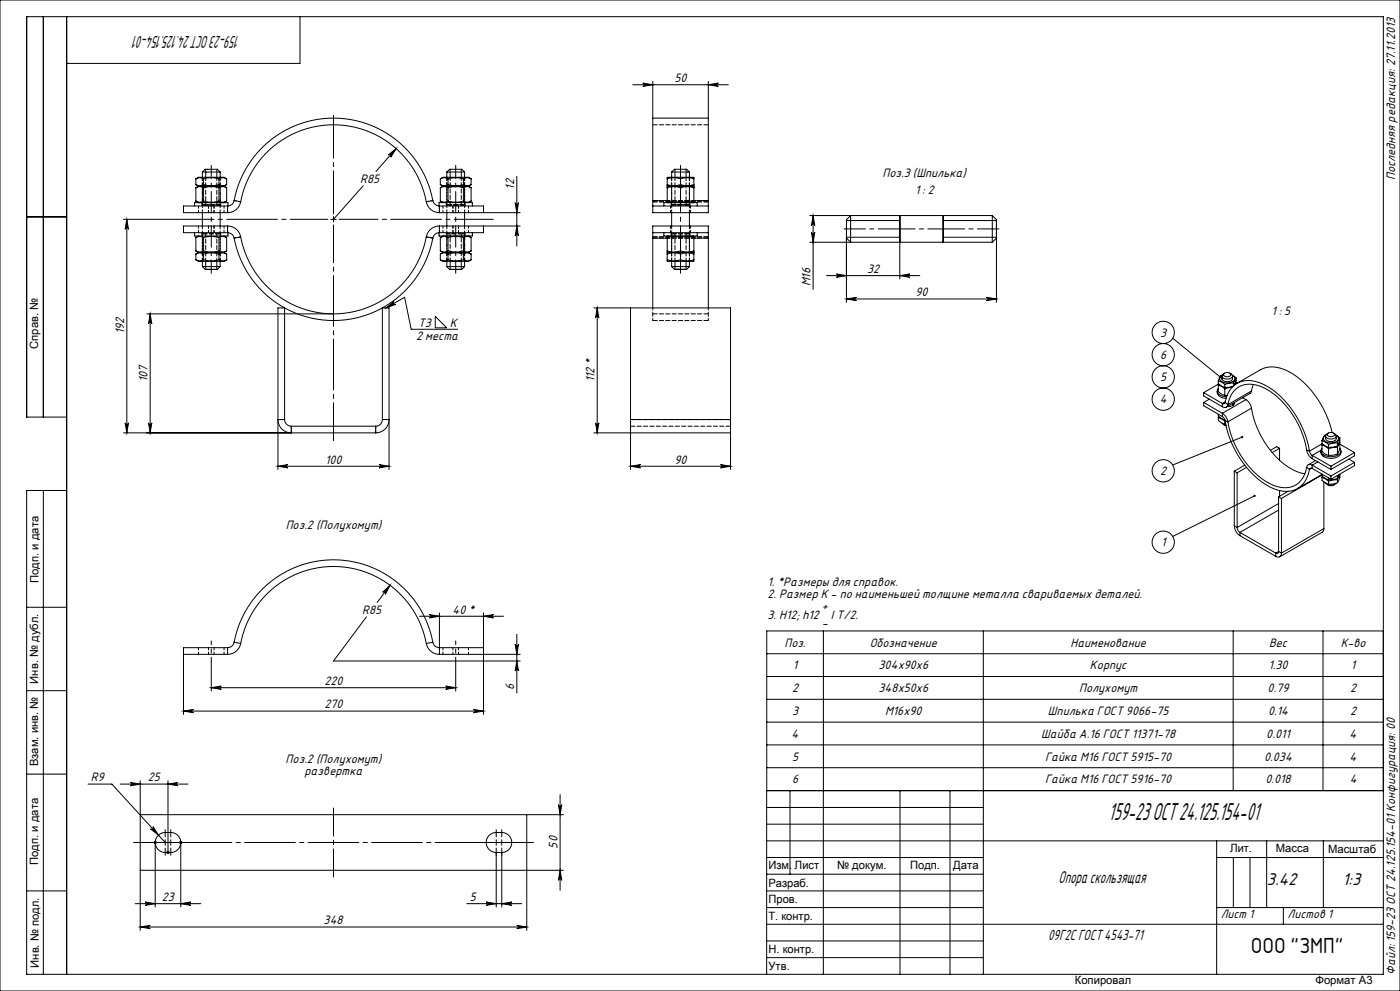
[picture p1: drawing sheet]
<svg xmlns="http://www.w3.org/2000/svg" width="420mm" height="297mm" viewBox="0 0 420 297" stroke-linecap="round" stroke-linejoin="round" font-family="sans-serif">
<g fill="none" stroke="#000" stroke-width=".3">
<path d="M0 0h420v297h-420zM13 5v120M20 5v287M90 5v14h-70M189.8 25.4h28.7M192.8 24.9l3 .5-3 .5a.5 .5 0 0 0 .5-.5 .5 .5 0 0 0-.5-.5zM195.8 35.4v24.7M195.8 35.4h16.7M195.8 24.4v11M212.5 35.4v24.7M212.5 25.4l3-.5a.5 .5 0 0 0-.5 .5 .5 .5 0 0 0 .5 .5zM212.5 24.4v11"/>
<path d="M58.8 53.6a4.9 4.9 0 0 1 3.4-.5h2.9a4.1 4.1 0 0 1 2.9 .5M58.8 53.6a2.05 2.05 0 0 1 2.3 0M58.8 55.3a2.05 2.05 0 0 0 2.3 0M58.8 56.3a2.05 2.05 0 0 1 2.3 0M58.8 55.3l.8 .5M58.8 53.6v1.7M58.8 56.3v4M59.6 55.8h7.6M59.6 55.8l-.8 .5M60.7 51.6h5.3M60.7 51.6l.8-.9h3.7l.8 .9M60.7 51.6v1.5"/>
<path d="M60.7 55.8h.1M61.1 53.6a7.7 7.7 0 0 1 4.6 0M61.1 55.3a7.7 7.7 0 0 0 4.6 0M61.1 56.3a7.7 7.7 0 0 1 4.6 0M61.1 53.6v1.7M61.1 56.3v4M61.7 55.8h.1M61.7 50.7v2.4M65 55.8h.1M65 50.7v2.4M65.7 53.6a2.05 2.05 0 0 1 2.3 0M65.7 55.3a2.05 2.05 0 0 0 2.3 0"/>
<path d="M65.7 56.3a2.05 2.05 0 0 1 2.3 0M65.7 53.6v1.7M65.7 56.3v4M66 51.6v1.5M66 55.8h.1M67.2 55.8l.8 .5M68 55.3l-.8 .5M68 53.6v1.7M68 56.3v4M109 55.7l-9 10M116.5 46.4l2.3-1.9-1.6 2.6a.5 .5 0 0 0 0-.7 .5 .5 0 0 0-.7 0zM118.8 44.5l-6 6.9"/>
<path d="M132.1 55.3a2.05 2.05 0 0 0 2.3 0M132.1 53.6a4.9 4.9 0 0 1 3.4-.5h2.9a4.1 4.1 0 0 1 2.9 .5M132.1 53.6a2.05 2.05 0 0 1 2.3 0M132.1 56.3a2.05 2.05 0 0 1 2.3 0M132.1 55.3l.8 .5M132.1 53.6v1.7M132.1 56.3v4M132.9 55.8h7.6M132.9 55.8l-.8 .5M134 51.6h5.4M134 51.6l.9-.9h3.6l.9 .9M134 51.6v1.5"/>
<path d="M134.4 55.3a7.7 7.7 0 0 0 4.6 0M134.4 53.6a7.7 7.7 0 0 1 4.6 0M134.4 56.3a7.7 7.7 0 0 1 4.6 0M134.4 53.6v1.7M134.4 56.3v4M135 50.7v2.4M138.4 50.7v2.4M139 55.3a2.05 2.05 0 0 0 2.3 0M139 53.6a2.05 2.05 0 0 1 2.3 0M139 56.3a2.05 2.05 0 0 1 2.3 0M139 53.6v1.7M139 56.3v4"/>
<path d="M139.4 51.6v1.5M140.5 55.8l.8 .5M141.3 55.3l-.8 .5M141.3 53.6v1.7M141.3 56.3v4M155 52.9v20.8M200.2 53.6a.56 .56 0 0 1 .3-.5 .56 .56 0 0 1 .6 0h6.1a.56 .56 0 0 1 .7 0 .56 .56 0 0 1 .3 .5M200.2 53.6a5.8 5.8 0 0 1 4 0M200.2 55.3a5.8 5.8 0 0 0 4 0M200.2 55.3l.2 .5M200.2 56.3a5.8 5.8 0 0 1 4 0M200.2 53.6v1.7"/>
<path d="M200.2 56.3v4M200.4 55.8h7.6M200.4 55.8l-.2 .5M201.5 51.6h5.3M201.5 51.6l.8-.9h3.7l.8 .9M201.5 51.6v1.5M201.5 55.8h.1M202.5 55.8h.1M202.5 50.7v2.4M204.2 53.6a5.8 5.8 0 0 1 4 0M204.2 55.3a5.8 5.8 0 0 0 4 0M204.2 56.3a5.8 5.8 0 0 1 4 0"/>
<path d="M204.2 53.6v1.7M204.2 56.3v4M205.8 55.8h.1M205.8 50.7v2.4M206.8 51.6v1.5M206.8 55.8h.1M208 55.8l.2 .5M208.2 55.3l-.2 .5M208.2 53.6v1.7M208.2 56.3v4M8 65h12M37 65.7h15.9"/>
<path d="M38 65.7v64M38 65.7l.5 3a.5 .5 0 0 0-.5-.4 .5 .5 0 0 0-.5 .4zM58.4 69.7v1h10v-1M58.8 77.9a4.9 4.9 0 0 0 3.4 .4h2.9a4.1 4.1 0 0 0 2.9-.4M58.8 77.9a2.05 2.05 0 0 0 2.3 0M58.8 76.1a2.05 2.05 0 0 1 2.3 0M58.8 71.2a2.05 2.05 0 0 1 2.3 0M58.8 75.2a2.05 2.05 0 0 0 2.3 0M58.8 60.3a2.05 2.05 0 0 0 2.3 0M58.8 75.2l.8 .5M58.8 60.3l.8 .4M58.8 71.2v4"/>
<path d="M58.8 76.1v1.8M59.6 75.7h7.6M59.6 75.7l-.8 .4M59.6 70.7l-.8 .5M60.7 79.9h5.3M60.7 79.9l.8 .8M60.7 63.7v4M60.7 78.3v1.6M61.1 77.9a7.7 7.7 0 0 0 4.6 0M61.1 76.1a7.7 7.7 0 0 1 4.6 0M61.1 71.2a7.7 7.7 0 0 1 4.6 0M61.1 75.2a7.7 7.7 0 0 0 4.6 0"/>
<path d="M61.1 60.3a7.7 7.7 0 0 0 4.6 0M61.1 71.2v4M61.1 76.1v1.8M61.7 78.3v2.4M65 78.3v2.4M65.7 77.9a2.05 2.05 0 0 0 2.3 0M65.7 76.1a2.05 2.05 0 0 1 2.3 0M65.7 71.2a2.05 2.05 0 0 1 2.3 0M65.7 75.2a2.05 2.05 0 0 0 2.3 0M65.7 60.3a2.05 2.05 0 0 0 2.3 0M65.7 71.2v4M65.7 76.1v1.8"/>
<path d="M66 79.9l-.8 .8M66 63.7v4M66 78.3v1.6M67.2 75.7l.8 .4M67.2 70.7l.8 .5M68 75.2l-.8 .5M68 60.3l-.8 .4M68 71.2v4M68 76.1v1.8M68.3 69.7a2 2 0 0 1 1.9 1.7M68.3 67.7a4 4 0 0 1 3.9 3.3M68.3 61.7h-13.3v2h13.3"/>
<path d="M68.3 67.7h-13.3v2h13.3M68.3 61.7v2M68.3 67.7v2M68.4 61.7v-1h-10v1M70.2 71.4a30.3 30.3 0 0 0 29.8 24.7 30.3 30.3 0 0 0 29.9-24.7M70.2 60.1a2 2 0 0 1-1.9 1.6M70.2 60.1a30.3 30.3 0 0 1 29.8-24.7 30.3 30.3 0 0 1 29.9 24.7M70.2 60.1l2 .4M72.2 71a28.3 28.3 0 0 0 27.8 23.1 28.3 28.3 0 0 0 27.9-23.1M72.2 60.5a4 4 0 0 1-3.9 3.2M72.2 60.5a28.3 28.3 0 0 1 27.8-23.1 28.3 28.3 0 0 1 27.9 23.1M72.2 71l-2 .4"/>
<path d="M99.2 65.7h1.7M100 64.9v1.7M127.9 60.5a4 4 0 0 0 3.9 3.2M127.9 71l2 .4M129.9 60.1a2 2 0 0 0 1.9 1.6M129.9 60.1l-2 .4M131.7 61.7v-1h10v1M131.8 69.7a2 2 0 0 0-1.9 1.7M131.8 67.7a4 4 0 0 0-3.9 3.3M131.8 61.7h13.2v2M131.8 61.7v2M131.8 67.7v2"/>
<path d="M132.1 77.9a4.9 4.9 0 0 0 3.4 .4h2.9a4.1 4.1 0 0 0 2.9-.4M132.1 77.9a2.05 2.05 0 0 0 2.3 0M132.1 76.1a2.05 2.05 0 0 1 2.3 0M132.1 60.3a2.05 2.05 0 0 0 2.3 0M132.1 75.2a2.05 2.05 0 0 0 2.3 0M132.1 71.2a2.05 2.05 0 0 1 2.3 0M132.1 60.3l.8 .4M132.1 75.2l.8 .5M132.1 71.2v4M132.1 76.1v1.8M132.9 75.7h7.6M132.9 75.7l-.8 .4"/>
<path d="M132.9 70.7l-.8 .5M134 75.7h.1M134 79.9h5.4M134 63.7v4M134 78.3v1.6M134 79.9l.9 .8M134.4 77.9a7.7 7.7 0 0 0 4.6 0M134.4 76.1a7.7 7.7 0 0 1 4.6 0M134.4 60.3a7.7 7.7 0 0 0 4.6 0M134.4 75.2a7.7 7.7 0 0 0 4.6 0M134.4 71.2a7.7 7.7 0 0 1 4.6 0M134.4 71.2v4"/>
<path d="M134.4 76.1v1.8M135 75.7h.1M135 78.3v2.4M138.4 75.7h.1M138.4 78.3v2.4M139 77.9a2.05 2.05 0 0 0 2.3 0M139 76.1a2.05 2.05 0 0 1 2.3 0M139 60.3a2.05 2.05 0 0 0 2.3 0M139 75.2a2.05 2.05 0 0 0 2.3 0M139 71.2a2.05 2.05 0 0 1 2.3 0M139 71.2v4M139 76.1v1.8"/>
<path d="M139.4 75.7h.1M139.4 63.7v4M139.4 78.3v1.6M139.4 79.9l-.9 .8M140.5 75.7l.8 .4M140.5 70.7l.8 .5M141.3 60.3l-.8 .4M141.3 75.2l-.8 .5M141.3 71.2v4M141.3 76.1v1.8M141.7 69.7v1h-10v-1M145 67.7v2h-13.2"/>
<path d="M154.5 60.7a.5 .5 0 0 0 .5 .5 .5 .5 0 0 0 .5-.5l-.5 3zM155 67.7l.5 3a.5 .5 0 0 0-.5-.4 .5 .5 0 0 0-.5 .4zM156 67.7h-24.2M156 63.7h-24.2M195.8 69.7v1.7M195.8 71.4v20.9M195.8 60.1v1.6M195.8 61.7v2h16.7v-2M195.8 69.7v-2h16.7v2M195.8 69.7h16.7M195.8 61.7h16.7M195.8 71.4h4.4"/>
<path d="M195.8 60.1h4.4M199.2 61.7v-1h10v1M199.2 69.7v1h10v-1M200.2 76.1a5.8 5.8 0 0 1 4 0M200.2 75.8v.3M200.2 77.9a5.8 5.8 0 0 0 4 0M200.2 77.9a.56 .56 0 0 0 .3 .5 .56 .56 0 0 0 .6-.1h6.1a.56 .56 0 0 0 .7 .1 .56 .56 0 0 0 .3-.5M200.2 75.2l.2 .5M200.2 75.2a5.8 5.8 0 0 0 4 0M200.2 71.2a5.8 5.8 0 0 1 4 0M200.2 60.3a5.8 5.8 0 0 0 4 0M200.2 60.3l.2 .4"/>
<path d="M200.2 71.2v4M200.2 76.1v1.8M200.4 75.7h7.6M200.4 70.7l-.2 .5M200.4 75.7l-.2 .1M201.5 79.9h5.3M201.5 63.7v4M201.5 78.3v1.6M201.5 79.9l.8 .8M202.5 78.3v2.4M204.2 76.1a5.8 5.8 0 0 1 4 0M204.2 77.9a5.8 5.8 0 0 0 4 0"/>
<path d="M204.2 75.2a5.8 5.8 0 0 0 4 0M204.2 71.2a5.8 5.8 0 0 1 4 0M204.2 60.3a5.8 5.8 0 0 0 4 0M204.2 71.2v4M204.2 76.1v1.8M205.8 78.3v2.4M206.8 63.7v4M206.8 78.3v1.6M206.8 79.9l-.8 .8M208 70.7l.2 .5M208 75.7l.2 .1M208.2 75.8v.3"/>
<path d="M208.2 75.2l-.2 .5M208.2 60.3l-.2 .4M208.2 71.2v4M208.2 76.1v1.8M208.2 71.4h4.3M208.2 60.1h4.3M212.5 69.7v1.7M212.5 71.4v20.9M212.5 60.1v1.6M242.9 72.6h54.8M242.9 64.6h54.8M243.4 69.6a.5 .5 0 0 0 .5 .5 .5 .5 0 0 0 .5-.5l-.5 3z"/>
<path d="M243.9 64.6l.5 3a.5 .5 0 0 0-.5-.5 .5 .5 0 0 0-.5 .5zM243.9 64.6v22.1M253.9 65.9l1.3-1.3v8l-1.3-1.2zM253.9 66.1h16M269.9 64.6v8zM282.9 64.6v8M282.9 66.1h16M282.9 71.1h16v19.5M297.7 64.6v8M297.7 64.6l1.2 1.3M298.9 65.9v5.5M298.9 71.4l-1.2 1.2"/>
<path d="M298.9 65.9h.1M44 94.1h56M45 94.1v35.6M45 94.1l.5 3a.5 .5 0 0 0-.5-.5 .5 .5 0 0 0-.5 .5zM61.5 80.7h3.7M115.8 92.3l5.6-3.2 2 9.6h13.9M115.8 92.3l2.4-1.9a.5 .5 0 0 0-.2 .6 .5 .5 0 0 0 .7 .2zM130.6 94.8l3.4 3.5h-3.4zM134.9 80.7h3.6M178.2 92.3h41v33.4M179.2 92.3l.5 3a.5 .5 0 0 0-.5-.5 .5 .5 0 0 0-.5 .5zM179.2 92.3v37.4"/>
<path d="M189.2 92.3v33.4M202.3 80.7h3.7M247.9 82.6h28M250.9 82.1l3 .5-3 .5a.5 .5 0 0 0 .5-.5 .5 .5 0 0 0-.5-.5zM253.9 89.6h45M253.9 89.6l3-.5a.5 .5 0 0 0-.4 .5 .5 .5 0 0 0 .4 .5zM269.9 83.6v-12.5h-16v19.5M269.9 82.6l3-.5a.5 .5 0 0 0-.4 .5 .5 .5 0 0 0 .4 .5zM295.9 89.1l3 .5-3 .5a.5 .5 0 0 0 .5-.5 .5 .5 0 0 0-.5-.5zM351.8 101.4l14.8 12M361.1 117.7v1l5.6 3.2M361.1 117.7l5.6 3.2"/>
<path d="M362.8 119.6l-1.7 1M365.2 117.2a2.19 2.19 0 0 0 2.6 2.2M365.5 114.1l1.9 1.1M365.5 114.1v.8l1.9 1.2M365.5 115.4l1.9 1.1M365.5 115.4v2l1.9 1.1M365.5 116.4a1.41 1.41 0 0 0 1.1 2.3l1.4 .2M365.5 115.4l.1-.3-4.5 2.6M366.6 112.7v.8a1.85 1.85 0 0 0 3.2 0v-.8M366.6 112.5a1.1 1.1 0 0 0-.7 1.3 1.1 1.1 0 0 0 1.2 .8 2.34 2.34 0 0 0 3.3-1.3l-.7-.8M366.7 112.4l-.7 .4-.5 1.3M367.3 111.9a1.27 1.27 0 0 1 2 .5 1.26 1.26 0 0 1-2.2-.2z"/>
<path d="M367.4 111.8a.88 .88 0 0 0-.8 1 .88 .88 0 0 0 1 .8 1.41 1.41 0 0 0 2.1-1.1l-.8-.7M367.4 118.5h.8M367.4 115.2v.9M367.4 116.5v2M369.6 116.1l-2.2 .4M369.7 112.4l1.1 .9M370 115.7l-1.3 .4h-1.3M370.1 114.8l-1.4 .1-1.3 .3M370.1 114.8v.8M370.7 114.5l.1 .1M370.8 113.3l-.7 1.5M370.8 113.3v.8l-.5 1.4"/>
<path d="M370.8 114.6l-.4 .8M370.8 114.6v.4M371.1 114.9l7.1-4.1a9.5 9.5 0 0 1 9.9 1.4 29.3 29.3 0 0 1 11.5 17.4M372.8 119.2l1 .6M373.8 119.8a3.8 3.8 0 0 1 1.6 2.5M373.8 119.8l-7.1 4.1M375.4 117.2l-.4 .7-7.1 4.1M375.4 117.2l-7 4.1M376 115.2l-.6 2M20 125h-12v-120h407v287h-407v-145h12M37 129.7h75.7M37.5 126.7a.5 .5 0 0 0 .5 .5 .5 .5 0 0 0 .5-.5l-.5 3z"/>
<path d="M44.5 126.7a.5 .5 0 0 0 .5 .5 .5 .5 0 0 0 .5-.5l-.5 3zM83.4 139.7l3-.5a.5 .5 0 0 0-.5 .5 .5 .5 0 0 0 .5 .5zM83.4 139.7h33.3M85.4 125.7h-2a4 4 0 0 0 4 4v-2M85.4 125.7a2 2 0 0 0 2 2M85.4 125.7v-33.4h-2v48.4M87.4 127.7h25.3M112.7 127.7v2M113.7 139.2l3 .5-3 .5a.5 .5 0 0 0 .5-.5 .5 .5 0 0 0-.5-.5zM114.7 125.7a2 2 0 0 1-2 2M114.7 125.7h2a4 4 0 0 1-4 4M114.7 125.7v-33.4h2v48.4"/>
<path d="M178.2 129.7h41M178.7 126.7a.5 .5 0 0 0 .5 .5 .5 .5 0 0 0 .5-.5l-.5 3zM189.2 125.7v15M189.2 125.7h30M189.2 139.7l3-.5a.5 .5 0 0 0-.5 .5 .5 .5 0 0 0 .5 .5zM189.2 139.7h30M216.2 139.2l3 .5-3 .5a.5 .5 0 0 0 .4-.5 .5 .5 0 0 0-.4-.5zM219.2 125.7v4M219.2 129.7v11M361.1 120.6l5.6 3.3M361.1 120.6v1l5.6 3.2M365.5 125.1l1.9 1.2"/>
<path d="M365.5 125.1v.9l1.9 1.1M365.5 124.1v.6l1.2 .9 .7 .2M365.6 124.8l-.1 .3M366.6 126.8l.5 .4 .7 .3M366.7 123.9a3.8 3.8 0 0 1 1.7 2.5M366.7 124.8l.5 .6 .3 .7M366.7 120.9v1M366.7 123.9v.9M367 127.2l.8 .4M367.4 126.3v.8M367.4 127.1h.3M367.5 126.1a28.5 28.5 0 0 0 13.5 19.9 7.9 7.9 0 0 0 9.6-.6l1.6-2.4 .6-2.3"/>
<path d="M367.5 120.6a7.1 7.1 0 0 1 10.3-5.9 26.4 26.4 0 0 1 14 16.4l1 4.1M367.5 120.6a.5 .5 0 0 1-.3 .4 .5 .5 0 0 1-.5-.1M367.5 126.1l.9 .3M367.5 120.6l.9 .7M367.6 126.2l-.2 .1M367.6 120.4l-.9 .5M368.4 126.4a26.4 26.4 0 0 0 12.9 18.7 7 7 0 0 0 9.4-1.6l.7-1.3 .6-2.1M368.4 121.3a6.7 6.7 0 0 1 9.9-5.5 25.2 25.2 0 0 1 13.1 16.2l.6 2.9M368.4 121.3a1 1 0 0 1-.7 .8 1 1 0 0 1-1-.2M369.8 121.3l.1 .2M369.8 120.9v.7M369.8 121v.1"/>
<path d="M369.8 121.1l.3 .2M369.8 120.9v.2M370.3 120.6a1.49 1.49 0 0 1-2.1 1.2M372.7 131l-20.9 8.4M373.4 139.4l-3.1 1.8M375.4 122.3a26.4 26.4 0 0 0 13 18.8l3.1 .9M375.4 122.3l-7 4.1M383.9 134.4l-2.2 1.2M383.9 134.4v3.5M383.9 134.4l-.9-.5-1.9 1.1M392 134.9a3.8 3.8 0 0 0 1.7 2.6M392 134.9l.8 .3"/>
<path d="M392.8 135.2l.3 .7 .6 .6M393.7 139.4a1 1 0 0 0-1.1-.2 1 1 0 0 0-.6 .9M393.7 139.4l5.6 3.3M393.7 136.5v1M393.7 139.4v1M393.7 136.5l5.6 3.2M393.7 137.5l5.6 3.2M394.7 138l-2.2 1.3M395.4 138.4l-1.7 1M396.3 135.1a2.09 2.09 0 0 0 2.5 2.2 2.85 2.85 0 0 0 3.5-1.7v-.5M396.3 135l-2.6 1.5M396.6 132.1l2 1.1"/>
<path d="M396.6 132.1a1.5 1.5 0 0 0 1.2 1.7l.8 .2M396.6 133.4l2 1.1M396.6 133.4v1.9l2 1.2M396.6 134.4a1.34 1.34 0 0 0 .9 2.1 3.9 3.9 0 0 0 4.7-1l.1-.5-.3-.6M396.7 133l-3.9 2.2M396.7 133l-.1 .4M397.7 130.7a1.58 1.58 0 0 0 .7 1.5 1.58 1.58 0 0 0 1.7 0l.7-.5 .1-1M397.7 130.5a1.06 1.06 0 0 0-.7 1.2 1.06 1.06 0 0 0 1.1 .8 2.54 2.54 0 0 0 3.5-1.1l-.2-.5-.6-.4M397.8 130.4a1.87 1.87 0 0 0-1.2 1.7M398.3 130a1.28 1.28 0 0 1 2.1 .3 1.25 1.25 0 0 1-2.2-.2zM398.5 129.8a.84 .84 0 0 0-.8 .9 .84 .84 0 0 0 .8 .8 1.64 1.64 0 0 0 2.4-1l-.8-.7M398.6 133.2v.8"/>
<path d="M398.6 134.5v2M399.3 139.7v1M400.8 130.4l1.2 .8M401.2 132.8h-1.2l-1.4 .4M401.2 133.6l-1.2 .4h-1.4M401.2 134.1h-1.2l-1.4 .4M401.2 136l-1.2 .4-1.4 .1M401.2 132.8v.8M401.2 134.1v1.9M401.8 132.4l.2 .1M402 131.2l-.8 1.6M402 131.2v.9l-.8 1.5"/>
<path d="M402 132.5l-.8 1.6M402 132.5a4.6 4.6 0 0 1-.6 3.3l-.2 .2M402 133.1l4.3 2.5M404.7 137.6l1.6 1M406.3 135.6v1l-7 4.1M406.3 138.6l-7 4.1M406.3 138.6v1l-7 4M406.3 135.6l-7 4.1M13 147v145M370.3 157.6a3.7 3.7 0 0 0 1.7 2.9M370.3 141.2l.8 .5M370.3 157.6l.8 .5"/>
<path d="M370.3 141.2v16.4M371.1 158.1l.3 .8 .6 .7M371.1 141.7v16.4M372 159.6v.9M372 159.6l10.7 6.2M374 140.1l-2.9 1.6M376.4 148.6l-24.6 12.2M383.6 148.9l.8 .5M383.6 148.9v16.4M383.6 150.9l-12.5 7.2M383.6 152.9l-11.6 6.7M383.9 147v1.7"/>
<path d="M384.4 149.4v16.4M386.4 147.3l-2.8 1.6M392 140.1l.8 .6M393.5 140.3l-.7 .4M393.7 140.4a.5 .5 0 0 0-.5-.1 .5 .5 0 0 0-.4 .4M393.7 140.4l5.6 3.2M396.6 143.1l2 1.1M396.6 143.1a1.5 1.5 0 0 0 1.2 1.7l.8 .3M396.6 142.1a1.48 1.48 0 0 0 1.2 1.4l.8 .3M396.6 142.2l-7.3 4.2M396.6 142.4l-12.2 7M396.7 142.8l-.1 .3"/>
<path d="M397.2 158.4l-.1 .6-.4 .5-12.8 7.4M397.2 144.4v14M397.2 158.4l-12.8 7.4M397.7 144.8a2.11 2.11 0 0 0 3.1 0M398.1 145.2a1.83 1.83 0 0 0 2.3 0M398.6 143.2v.6M398.6 144.2v.9M399.3 142.7v.9M401.2 143.8h-1.2l-1.4 .4M401.2 144.7l-1.2 .3-1.4 .1M401.2 143.4l-1.2 .3-1.4 .1M401.2 142.5v.9"/>
<path d="M401.2 143.8v.9M402 142.3l-.8 1.5M402 142.3v.8l-.8 1.6M402 142.3l-.2-.1-.6 1.2M114.8 177.5l2.2-2.1-1.4 2.7a.5 .5 0 0 0-.1-.7 .5 .5 0 0 0-.7 .1zM117 175.4l-3.9 5.2M372 160.5l10.7 6.2M382.7 165.8v.9M383.6 165.3a.52 .52 0 0 1-.3 .5 .52 .52 0 0 1-.6 0M383.6 165.3l.8 .5M383.6 165.3l-.9 .5M384.4 165.8a1.04 1.04 0 0 1-.5 1.1 1.04 1.04 0 0 1-1.2-.2"/>
<path d="M8 182h12M55 196.1h13.3M63.4 198.1v9M68.3 194.1h-13.3v20M68.3 194.1v2M70.2 192.5a2 2 0 0 1-1.9 1.6M70.2 192.5a30.3 30.3 0 0 1 29.8-24.7 30.3 30.3 0 0 1 29.9 24.7M70.2 192.5l2 .3M72.2 192.8a4 4 0 0 1-3.9 3.3M72.2 192.8a28.3 28.3 0 0 1 27.8-23 28.3 28.3 0 0 1 27.9 23M109.9 184.9l-9.9 13.2h56M125.8 184.7h25.2"/>
<path d="M127.9 192.8a4 4 0 0 0 3.9 3.3M128.8 184.2l3 .5-3 .5a.5 .5 0 0 0 .5-.5 .5 .5 0 0 0-.5-.5zM129.9 192.5a2 2 0 0 0 1.9 1.6h13.2M129.9 192.5l-2 .3M131.8 196.1h24.2M131.8 183.7v12.4M136.7 198.1v9M145 184.7l3-.5a.5 .5 0 0 0-.4 .5 .5 .5 0 0 0 .4 .5zM145 183.7v30.4M154.5 193.1a.5 .5 0 0 0 .5 .5 .5 .5 0 0 0 .5-.5l-.5 3zM155 190.1v17.6M155 198.1l.5 3a.5 .5 0 0 0-.5-.5 .5 .5 0 0 0-.5 .5z"/>
<path d="M230 195.9h185M247 189.1v47.8M295 189.1v47.8M369.9 189.1v47.8M396.9 189.1v47.8M415 189.1h-185v47.8h185M8 207h12M55 213.1h90M55 213.1l3-.5a.5 .5 0 0 0-.4 .5 .5 .5 0 0 0 .4 .5zM63.4 206.1h73.3M63.4 206.1l3-.5a.5 .5 0 0 0-.5 .5 .5 .5 0 0 0 .5 .5zM133.7 205.6l3 .5-3 .5a.5 .5 0 0 0 .5-.5 .5 .5 0 0 0-.5-.5z"/>
<path d="M142 212.6l3 .5-3 .5a.5 .5 0 0 0 .5-.5 .5 .5 0 0 0-.5-.5zM230 202.8h185M230 209.6h185M230 216.4h185M8 232h12M26.4 235h7.2l16 17.5M36.1 235h20.3M39.1 234.5l3 .5-3 .5a.5 .5 0 0 0 .4-.5 .5 .5 0 0 0-.4-.5zM42.1 234v44.8M50.4 235l3-.5a.5 .5 0 0 0-.5 .5 .5 .5 0 0 0 .5 .5zM50.4 234v22M168 238.2v28.6"/>
<path d="M230 223.2h185M230 230.1h185M237 237v25M247 237v55M270 237v55M285 237v55M295 237v55M415 237h-185v55M42.1 244.2h126.9M45.1 248.4a.5 .5 0 0 0 .7 0 .5 .5 0 0 0 .1-.7l1.6 2.6zM46.1 252.5h1M46.2 252.1l.7 .7"/>
<path d="M46.6 252v19.8M46.9 252.1l-.7 .7M47.4 250.5l.7-.6a6.7 6.7 0 0 1 4.1-.2 3 3 0 0 1 2 3.3 3 3 0 0 1-3 2.5 4 4 0 0 1-3.8-1 3 3 0 0 1 0-4zM48.7 252.5h3.4M49.6 251.7v1.6M50 255.1l.8 .7M50.8 255.1l-.8 .7M51.2 251.7v1.6M53.7 252.5h1M53.9 252.1l.7 .7M54.2 252v19.8M54.6 252.1l-.7 .7"/>
<path d="M148 252.5h3.4M148.9 251.7v1.6M148.9 255.5v16.3M148.9 255.5a3 3 0 0 1-3-3 3 3 0 0 1 3-3 4 4 0 0 1 3.8 1 3 3 0 0 1 .6 3.2 3 3 0 0 1-2.8 1.8M148.9 255.5h1.6M150.5 251.7v1.6M150.5 255.5v16.3M158 244.2v34.6M167.5 241.2a.5 .5 0 0 0 .5 .4 .5 .5 0 0 0 .5-.4l-.5 3zM230 257h65M230 242h65M230 247h65"/>
<path d="M230 252h185M365 252v40M365 257h50M370 257v15M375 257v15M380 252v20M397 252v20M8 267h12M40.6 270.8h19.6M42.1 277.8l3-.5a.5 .5 0 0 0-.5 .5 .5 .5 0 0 0 .5 .5zM42.1 277.8h115.9M43.6 270.3l3 .5-3 .5a.5 .5 0 0 0 .4-.5 .5 .5 0 0 0-.4-.5z"/>
<path d="M54.2 270.8l3-.5a.5 .5 0 0 0-.4 .5 .5 .5 0 0 0 .4 .5zM140 270.8h16.5M145.9 270.3l3 .5-3 .5a.5 .5 0 0 0 .4-.5 .5 .5 0 0 0-.4-.5zM150.5 270.8l3-.5a.5 .5 0 0 0-.4 .5 .5 .5 0 0 0 .4 .5zM155 277.3l3 .5-3 .5a.5 .5 0 0 0 .5-.5 .5 .5 0 0 0-.5-.5zM168 260.8l.5 3a.5 .5 0 0 0-.5-.4 .5 .5 0 0 0-.5 .4zM169 260.8h-126.9M230 262h65M230 267h65M230 272h65M230 277h185M365 272h50"/>
<path d="M385 272v5M230 282h65M230 287h65"/>
<circle cx="349" cy="99.6" r="3.3"/>
<circle cx="349" cy="106.3" r="3.3"/>
<circle cx="349" cy="119.6" r="3.3"/>
<circle cx="349" cy="113" r="3.3"/>
<circle cx="349" cy="141.1" r="3.3"/>
<circle cx="349" cy="162.5" r="3.3"/>
</g>
<path d="M66 61.4h-5.3h5.3M139.4 61.4h-5.3h5.3" fill="none" stroke="#000" stroke-width=".3" stroke-dasharray="1.3 .6" stroke-dashoffset=".1" stroke-linecap="butt"/>
<path d="M66 61.4h-5.3M139.3 61.4h-5.3M206.8 61.4h-5.3" fill="none" stroke="#000" stroke-width=".3" stroke-dasharray="1.3 .6" stroke-dashoffset="-.1" stroke-linecap="butt"/>
<path d="M206.8 61.4h-5.3h2.7" fill="none" stroke="#000" stroke-width=".3" stroke-dasharray="1.3 .6" stroke-dashoffset=".5" stroke-linecap="butt"/>
<path d="M205.9 80.7h-3.6h1.9" fill="none" stroke="#000" stroke-width=".3" stroke-dasharray="1.3 .6" stroke-dashoffset="-.2" stroke-linecap="butt"/>
<g fill="none" stroke="#000" stroke-width=".3" stroke-dasharray="1.3 .6" stroke-dashoffset=".3">
<path d="M60.7 53.1v2.7M61.7 53.1v2.7M65 55.8v-2.7M66 55.8v-2.7M134 53.1v2.7M134 53.1v8.3M135 53.1v8.3M139.4 55.8v-2.7M201.5 53.1v2.7M202.5 53.1v2.7M205.8 55.8v-2.7M206.8 55.8v-2.7"/>
<path d="M60.7 75.7v2.6M60.7 70.1v8.2M61.7 70.1v8.2M65 78.3v-8.2M66 78.3v-2.6M66 78.3v-8.2M134 75.7v2.6M135 75.7v2.6M138.4 78.3v-2.6M138.4 61.4v-8.3M139.4 78.3v-2.6M139.4 61.4v-8.3"/>
<path d="M201.5 75.7v2.6M201.5 70.1v8.2M202.5 70.1v8.2M205.8 78.3v-8.2M206.8 78.3v-2.6M206.8 78.3v-8.2"/>
</g>
<path d="M60.7 55.8v5.6M61.7 55.8v5.6M201.5 55.8v5.6M202.5 55.8v5.6M65 61.4v-5.6M66 61.4v-5.6M134 70.1v5.6M135 70.1v5.6M138.4 75.7v-5.6M139.4 75.7v-5.6M205.8 61.4v-5.6M206.8 61.4v-5.6" fill="none" stroke="#000" stroke-width=".3" stroke-dasharray="1.3 .6" stroke-dashoffset=".7"/>
<g fill="none" stroke="#000" stroke-width=".3" stroke-dasharray="1.3 .6">
<path d="M200.2 56.3h.1M200.4 55.8l-.2 .1M204.2 56.3h.1M208.2 56.3h.1M208.2 55.9l-.2-.1M59.6 60.7h.1M66 61.4h.1M67.2 60.7h.1M68.3 69.7h.1M68.4 61.7h-.1M68.4 61.7h.1M68.4 69.7h.1"/>
<path d="M131.7 69.7h.1M131.7 61.7h.1M131.8 61.7h-.1M132.9 70.7h.1M139.4 61.4h-.1M140.5 70.7h.1M200.2 71.2h.1M200.2 60.6l.2 .1M200.2 75.5l.2 .2M200.4 60.7h.1M200.4 70.7l-.2 .1M204.2 71.2h.1"/>
<path d="M206.3 61.4h.5M206.8 61.4h.1M208 60.7l.2-.1M208 75.7l.2-.2M208 60.7h.1M208.2 70.8l-.2-.1M208.2 71.2h.1M206 80.7h-.1"/>
</g>
<path d="M100 64.1v-29.5" fill="none" stroke="#000" stroke-width=".3" stroke-dasharray="15.2 1.3 1.3 1.3" stroke-dashoffset="2.4"/>
<path d="M98.4 65.7h-45.5M100 67.4v64.6" fill="none" stroke="#000" stroke-width=".3" stroke-dasharray="15.2 1.3 1.3 1.3" stroke-dashoffset="3.9"/>
<path d="M101.7 65.7h46.3" fill="none" stroke="#000" stroke-width=".3" stroke-dasharray="15.2 1.3 1.3 1.3" stroke-dashoffset="3.5"/>
<g fill="none" stroke="#000" stroke-width=".3" stroke-dasharray="15.2 1.3 1.3 1.3">
<path d="M47.9 252.5h-2.2M49.6 252.5h-2.2M49.6 250.8v-2.1M49.6 254.2v2.1M51.2 250.8v-2.1M51.2 254.2v2.1M51.2 252.5h2.2M52.9 252.5h2.2M147.2 252.5h-2.2M148.9 250.8v-2.1M148.9 254.2v2.1M148.9 252.5h-2.2"/>
<path d="M150.5 252.5h2.2M150.5 250.8v-2.1M150.5 254.2v2.1M152.2 252.5h2.2"/>
</g>
<path d="M40.1 252.5h119.9" fill="none" stroke="#000" stroke-width=".3" stroke-dasharray="15.2 1.3 1.3 1.3" stroke-dashoffset="4.8"/>
<path d="M100 242.2v20.6" fill="none" stroke="#000" stroke-width=".3" stroke-dasharray="15.2 1.3 1.3 1.3" stroke-dashoffset="6.8"/>
<path d="M63.4 49.6v11.8M136.7 49.6v11.8M204.2 49.6v11.8M63.4 70.1v11.8M136.7 70.1v11.8M204.2 70.1v11.8" fill="none" stroke="#000" stroke-width=".3" stroke-dasharray="15.2 1.3 1.3 1.3" stroke-dashoffset="11.2"/>
<path d="M63.4 61.4v8.7M136.7 61.4v8.7M204.2 61.4v8.7" fill="none" stroke="#000" stroke-width=".3" stroke-dasharray="15.2 1.3 1.3 1.3" stroke-dashoffset="12.8"/>
<path d="M253.2 68.6h16.7M282.9 68.6h16.8" fill="none" stroke="#000" stroke-width=".3" stroke-dasharray="15.2 1.3 1.3 1.3" stroke-dashoffset="8.8"/>
<path d="M269.9 68.6h13" fill="none" stroke="#000" stroke-width=".3" stroke-dasharray="15.2 1.3 1.3 1.3" stroke-dashoffset="10.6"/>
<path d="M63.4 198.1v-6M136.7 198.1v-6" fill="none" stroke="#000" stroke-width=".3" stroke-dasharray="15.2 1.3 1.3 1.3" stroke-dashoffset="14.1"/>
<g fill="#000">
<path d="M115.8 92.3l2.4-1.9a.5 .5 0 0 0-.2 .6 .5 .5 0 0 0 .7 .2z"/>
<path d="M116.5 46.4a.5 .5 0 0 1 .7 0 .5 .5 0 0 1 0 .7l1.6-2.6zM63.4 206.1l3-.5a.5 .5 0 0 0-.5 .5 .5 .5 0 0 0 .5 .5zM133.7 205.6l3 .5-3 .5a.5 .5 0 0 0 .5-.5 .5 .5 0 0 0-.5-.5zM55 213.1l3-.5a.5 .5 0 0 0-.4 .5 .5 .5 0 0 0 .4 .5zM142 212.6l3 .5-3 .5a.5 .5 0 0 0 .5-.5 .5 .5 0 0 0-.5-.5zM114.8 177.5a.5 .5 0 0 1 .7-.1 .5 .5 0 0 1 .1 .7l1.4-2.7zM45.1 248.4l2.4 1.9-1.6-2.6a.5 .5 0 0 1-.1 .7 .5 .5 0 0 1-.7 0z"/>
<path d="M155 67.7l.5 3a.5 .5 0 0 0-.5-.4 .5 .5 0 0 0-.5 .4zM154.5 60.7a.5 .5 0 0 0 .5 .5 .5 .5 0 0 0 .5-.5l-.5 3z"/>
<path d="M243.4 69.6a.5 .5 0 0 0 .5 .5 .5 .5 0 0 0 .5-.5l-.5 3zM243.9 64.6l.5 3a.5 .5 0 0 0-.5-.5 .5 .5 0 0 0-.5 .5z"/>
<path d="M179.2 92.3l.5 3a.5 .5 0 0 0-.5-.5 .5 .5 0 0 0-.5 .5zM178.7 126.7a.5 .5 0 0 0 .5 .5 .5 .5 0 0 0 .5-.5l-.5 3z"/>
<path d="M250.9 82.1l3 .5-3 .5a.5 .5 0 0 0 .5-.5 .5 .5 0 0 0-.5-.5zM269.9 82.6l3-.5a.5 .5 0 0 0-.4 .5 .5 .5 0 0 0 .4 .5zM253.9 89.6l3-.5a.5 .5 0 0 0-.4 .5 .5 .5 0 0 0 .4 .5zM295.9 89.1l3 .5-3 .5a.5 .5 0 0 0 .5-.5 .5 .5 0 0 0-.5-.5z"/>
<path d="M366.4 113.2l-.1 .5 .5-.1-.2-.2 .2 .2v-.4zM372.4 130.8a.33 .33 0 0 0 .2 .5 .33 .33 0 0 0 .4-.4l-.3 .1 .2-.2zM376.1 148.4a.33 .33 0 0 0 .2 .5 .33 .33 0 0 0 .4-.4l-.3 .1 .3-.1-.3-.2z"/>
<path d="M37.5 126.7a.5 .5 0 0 0 .5 .5 .5 .5 0 0 0 .5-.5l-.5 3zM38 65.7l.5 3a.5 .5 0 0 0-.5-.4 .5 .5 0 0 0-.5 .4zM44.5 126.7a.5 .5 0 0 0 .5 .5 .5 .5 0 0 0 .5-.5l-.5 3zM45 94.1l.5 3a.5 .5 0 0 0-.5-.5 .5 .5 0 0 0-.5 .5z"/>
<path d="M83.4 139.7l3-.5a.5 .5 0 0 0-.5 .5 .5 .5 0 0 0 .5 .5zM113.7 139.2l3 .5-3 .5a.5 .5 0 0 0 .5-.5 .5 .5 0 0 0-.5-.5z"/>
<path d="M216.2 139.2l3 .5-3 .5a.5 .5 0 0 0 .4-.5 .5 .5 0 0 0-.4-.5zM189.2 139.7l3-.5a.5 .5 0 0 0-.5 .5 .5 .5 0 0 0 .5 .5zM212.5 25.4l3-.5a.5 .5 0 0 0-.5 .5 .5 .5 0 0 0 .5 .5zM192.8 24.9l3 .5-3 .5a.5 .5 0 0 0 .5-.5 .5 .5 0 0 0-.5-.5z"/>
<path d="M145 184.7l3-.5a.5 .5 0 0 0-.4 .5 .5 .5 0 0 0 .4 .5zM128.8 184.2l3 .5-3 .5a.5 .5 0 0 0 .5-.5 .5 .5 0 0 0-.5-.5z"/>
<path d="M154.5 193.1a.5 .5 0 0 0 .5 .5 .5 .5 0 0 0 .5-.5l-.5 3zM155 198.1l.5 3a.5 .5 0 0 0-.5-.5 .5 .5 0 0 0-.5 .5z"/>
<path d="M50.4 235l3-.5a.5 .5 0 0 0-.5 .5 .5 .5 0 0 0 .5 .5zM39.1 234.5l3 .5-3 .5a.5 .5 0 0 0 .4-.5 .5 .5 0 0 0-.4-.5z"/>
<path d="M167.5 241.2a.5 .5 0 0 0 .5 .4 .5 .5 0 0 0 .5-.4l-.5 3zM168 260.8l.5 3a.5 .5 0 0 0-.5-.4 .5 .5 0 0 0-.5 .4z"/>
<path d="M43.6 270.3l3 .5-3 .5a.5 .5 0 0 0 .4-.5 .5 .5 0 0 0-.4-.5zM54.2 270.8l3-.5a.5 .5 0 0 0-.4 .5 .5 .5 0 0 0 .4 .5z"/>
<path d="M42.1 277.8l3-.5a.5 .5 0 0 0-.5 .5 .5 .5 0 0 0 .5 .5zM155 277.3l3 .5-3 .5a.5 .5 0 0 0 .5-.5 .5 .5 0 0 0-.5-.5z"/>
<path d="M145.9 270.3l3 .5-3 .5a.5 .5 0 0 0 .4-.5 .5 .5 0 0 0-.4-.5zM150.5 270.8l3-.5a.5 .5 0 0 0-.4 .5 .5 .5 0 0 0 .4 .5z"/>
</g>
<g fill="none" stroke="#000" stroke-width=".3" stroke-dasharray="1.3 .6" stroke-dashoffset=".6">
<path d="M59.5 67.7v2M59.5 61.7v2M59.6 60.7h7.6M62.5 67.7v2M62.5 63.7v-2M64.2 67.7v2M64.2 63.7v-2M67.2 69.7v-2M67.2 63.7v-2M68.3 67.7v2M68.3 63.7v-2M72.2 71l-2 .4"/>
<path d="M72.2 60.5l-2-.4M127.9 71l2 .4M127.9 60.5l2-.4M131.8 67.7v2M131.8 63.7v-2M132.9 67.7v2M132.9 61.7v2M135.9 67.7v2M135.9 63.7v-2M137.5 67.7v2M137.5 63.7v-2M140.5 70.7h-7.6"/>
<path d="M140.5 69.7v-2M140.5 63.7v-2M200.4 60.7h7.6M201.2 67.7v2M201.2 63.7v-2M204.2 75.7h-3.8M204.2 70.7h-3.8M207.2 67.7v2M207.2 63.7v-2M208 75.7h-3.8M208 70.7h-3.8M195.8 92.3v3.8"/>
<path d="M212.5 92.3v3.8M85.4 125.7h-2M87.4 127.7v2M112.7 127.7v2M114.7 125.7h2M59.5 194.1v2M62.5 196.1v-2M64.2 196.1v-2M67.2 196.1v-2M132.9 194.1v2M135.9 196.1v-2M137.5 196.1v-2"/>
<path d="M140.5 196.1v-2"/>
</g>
<g fill="none" stroke="#000" stroke-width=".3" stroke-dasharray="1.3 .6" stroke-dashoffset=".4">
<path d="M60.7 61.4v2.3M60.7 67.7v2.4M61.8 61.4h4.2M66 70.1v-2.4M66 63.7v-2.3M134 61.4v2.3M134 67.7v2.4M138.3 70.1h-4.3M139.4 70.1v-2.4M139.4 63.7v-2.3M200.2 60.1h8M201.5 61.4v2.3"/>
<path d="M201.5 67.7v2.4M206.8 70.1v-2.4M206.8 63.7v-2.3M208.2 71.4h-8"/>
</g>
<g fill="none" stroke="#000" stroke-width=".3" stroke-dasharray="1.3 .6" stroke-dashoffset=".5">
<path d="M60.5 60.7v1M60.5 69.7v1M60.7 61.4h1.1M66.2 61.7v-1M66.2 70.7v-1M133.9 60.7v1M133.9 69.7v1M139.4 70.1h-1.1M139.5 61.7v-1M139.5 70.7v-1M200.2 60.3l.9 .2M201.3 60.7v1"/>
<path d="M201.3 69.7v1M204.2 60.3l.9 .2M207 61.7v-1M207 70.7v-1"/>
</g>
<g fill="none" stroke="#000" stroke-width=".3" stroke-dasharray="1.3 .6" stroke-dashoffset="-.1">
<path d="M212.5 37.4h-16.7M66 70.1h-5.3M134 61.4h5.4M195.8 60.5h16.7M195.8 60.1h16.7M206.8 70.1h-5.3M212.5 71h-16.7M212.5 71.4h-16.7M195.8 96.1h16.7M195.8 94.1h16.7M189.2 125.7h30M219.2 127.7h-30"/>
<path d="M219.2 125.7h-30"/>
</g>
<g fill="none" stroke="#000" stroke-width=".3" stroke-dasharray="1.3 .6" stroke-dashoffset=".1">
<path d="M60.7 55.8v4.9M134 55.8v4.9M201.5 55.8v4.9M60.7 70.7v5M66 75.7v-5M66 60.7v-4.9M134 70.7v5M139.4 60.7v-4.9M139.4 75.7v-5M201.5 61.4h4.8M201.5 70.7v5M206.8 75.7v-5"/>
<path d="M206.8 60.7v-4.9"/>
</g>
<text font-size="7.3" x="332.6" y="245.9">159-23 ОСТ 24.125.154-01</text>
<text font-size="6.3" x="375.2" y="285.5">ООО &quot;ЗМП&quot;</text>
<g font-size="5.1">
<text x="71.9" y="10.7" transform="rotate(-180 71.9 10.7)">159-23 ОСТ 24.125.154-01</text>
<text x="317.6" y="264.5">Опора скользящая</text>
<text x="380.1" y="265.3">3.42</text>
<text x="402.8" y="265.3">1:3</text>
</g>
<text font-size="4.4" x="314.4" y="281.8">09Г2С ГОСТ 4543-71</text>
<g font-size="3.7">
<text x="202.4" y="24.6">50</text>
<text x="264.8" y="53">Поз.3 (Шпилька)</text>
<text x="108" y="54.9">R85</text>
<text x="154.2" y="56.8" transform="rotate(-90 154.2 56.8)">12</text>
<text x="274.5" y="58.1">1 : 2</text>
<text x="418.5" y="54.1" transform="rotate(-90 418.5 54.1)">Последняя редакция: 27.11.2013</text>
<text x="260.1" y="81.8">32</text>
<text x="243.1" y="85.8" transform="rotate(-90 243.1 85.8)">М16</text>
<text x="274.6" y="88.8">90</text>
<text x="381.4" y="94.4">1 : 5</text>
<text x="37.2" y="100.2" transform="rotate(-90 37.2 100.2)">192</text>
<text x="125.4" y="97.9">Т3</text>
<text x="134.9" y="97.9">К</text>
<text x="348.1" y="100.9">3</text>
<text x="124.9" y="102">2 места</text>
<text x="348.1" y="107.6">6</text>
<text x="44.2" y="114.5" transform="rotate(-90 44.2 114.5)">107</text>
<text x="178.3" y="114.5" transform="rotate(-90 178.3 114.5)">112 *</text>
<text x="348.1" y="114.2">5</text>
<text x="347.9" y="120.9">4</text>
<text x="97.6" y="138.9">100</text>
<text x="202.4" y="138.9">90</text>
<text x="348.1" y="142.4">2</text>
<text x="85.7" y="158.5">Поз.2 (Полухомут)</text>
<text x="348.3" y="163.8">1</text>
<text x="230.2" y="175.7">1. *Размеры для справок.</text>
<text x="230.2" y="179.2">2. Размер К - по наименьшей толщине металла свариваемых деталей.</text>
<text x="108.7" y="184.1">R85</text>
<text x="135.8" y="183.9">40 *</text>
<text x="230.2" y="185.6">3. H12; h12</text>
<text x="246.6" y="182.7">+</text>
<text x="249.3" y="185.6">I T/2.</text>
<text x="246.6" y="187.8">-</text>
<text x="235.4" y="193.8">Поз.</text>
<text x="260.9" y="193.8">Обозначение</text>
<text x="321.2" y="193.8">Наименование</text>
<text x="380.7" y="193.8">Вес</text>
<text x="402.2" y="193.8">К-во</text>
<text x="237.9" y="200.6">1</text>
<text x="263.6" y="200.6">304х90х6</text>
<text x="327" y="200.6">Корпус</text>
<text x="380.6" y="200.6">1.30</text>
<text x="405.3" y="200.6">1</text>
<text x="97.3" y="205.3">220</text>
<text x="154.2" y="206.8" transform="rotate(-90 154.2 206.8)">6</text>
<text x="237.6" y="207.5">2</text>
<text x="263.6" y="207.5">348х50х6</text>
<text x="323.7" y="207.5">Полухомут</text>
<text x="380.3" y="207.5">0.79</text>
<text x="405" y="207.5">2</text>
<text x="97.3" y="212.3">270</text>
<text x="237.6" y="214.3">3</text>
<text x="265.5" y="214.3">М16х90</text>
<text x="314.4" y="214.3">Шпилька ГОСТ 9066-75</text>
<text x="380.4" y="214.3">0.14</text>
<text x="405" y="214.3">2</text>
<text x="237.5" y="221.1">4</text>
<text x="312.4" y="221.1">Шайба A.16 ГОСТ 11371-78</text>
<text x="379.9" y="221.1">0.011</text>
<text x="404.9" y="221.1">4</text>
<text x="237.6" y="228">5</text>
<text x="313.5" y="228">Гайка M16 ГОСТ 5915-70</text>
<text x="379.2" y="228">0.034</text>
<text x="404.9" y="228">4</text>
<text x="85.7" y="228.7">Поз.2 (Полухомут)</text>
<text x="91.4" y="232.3">развертка</text>
<text x="27.3" y="234.2">R9</text>
<text x="44.3" y="234.2">25</text>
<text x="237.6" y="234.8">6</text>
<text x="313.5" y="234.8">Гайка M16 ГОСТ 5916-70</text>
<text x="379.6" y="234.8">0.018</text>
<text x="404.9" y="234.8">4</text>
<text x="167.2" y="254.3" transform="rotate(-90 167.2 254.3)">50</text>
<text x="48.6" y="270">23</text>
<text x="140.9" y="270">5</text>
<text x="97.1" y="277">348</text>
<text x="418.5" y="292.1" transform="rotate(-90 418.5 292.1)">Файл: 159-23 ОСТ 24.125.154-01 Конфигурация: 00</text>
</g>
<g font-size="3.6">
<text x="366.2" y="275.3">Лист 1</text>
<text x="386.3" y="275.2">Листов 1</text>
</g>
<g font-size="3.4">
<text x="11.5" y="104.5" transform="rotate(-90 11.5 104.5)">Справ. №</text>
<text x="11.6" y="174.7" transform="rotate(-90 11.6 174.7)">Подп. и дата</text>
<text x="11.4" y="204.9" transform="rotate(-90 11.4 204.9)">Инв. № дубл.</text>
<text x="11.4" y="229.6" transform="rotate(-90 11.4 229.6)">Взам. инв. №</text>
<text x="369" y="255.5">Лит.</text>
<text x="382.8" y="255.5">Масса</text>
<text x="398.4" y="255.8">Масштаб</text>
<text x="11.4" y="259.2" transform="rotate(-90 11.4 259.2)">Подп. и дата</text>
<text x="230.5" y="260.4">Изм.</text>
<text x="238.4" y="260.4">Лист</text>
<text x="251.1" y="260.4">№ докум.</text>
<text x="273" y="260.4">Подп.</text>
<text x="286" y="260.4">Дата</text>
<text x="230.5" y="265.7">Разраб.</text>
<text x="230.5" y="275.7">Т. контр.</text>
<text x="230.6" y="270.7">Пров.</text>
<text x="230.6" y="285.7">Н. контр.</text>
<text x="11.6" y="290" transform="rotate(-90 11.6 290)">Инв. № подл.</text>
<text x="230.6" y="290.8">Утв.</text>
<text x="322.5" y="295">Копировал</text>
<text x="394.6" y="295">Формат А3</text>
</g>
</svg>
